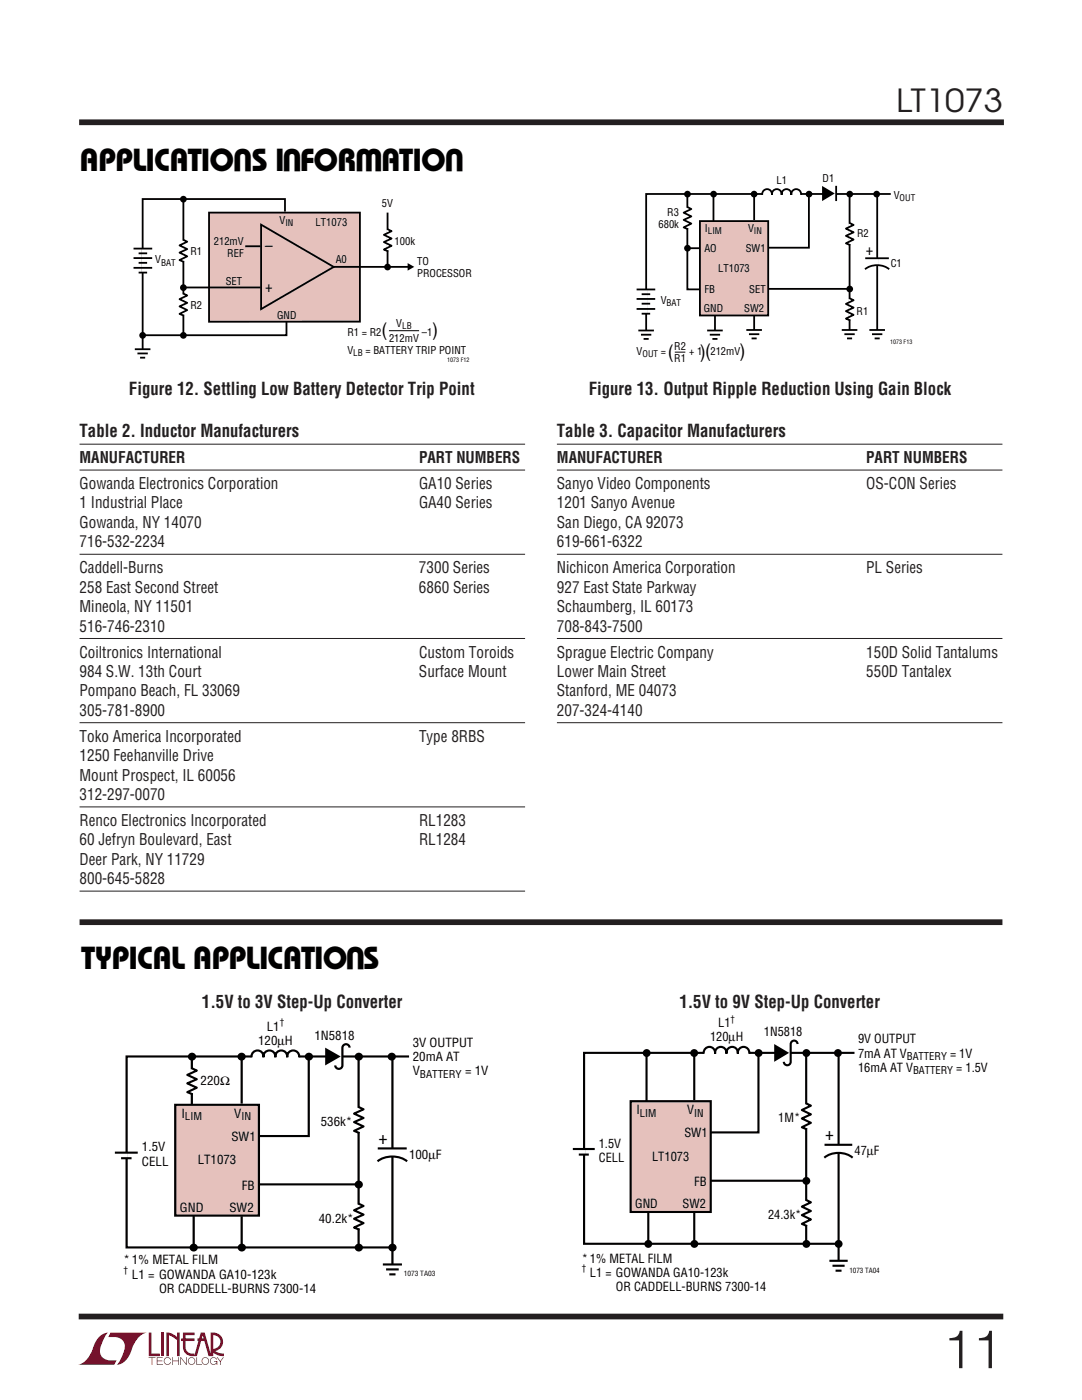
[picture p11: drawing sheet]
<svg xmlns="http://www.w3.org/2000/svg" width="216mm" height="279mm" viewBox="0 0 216 279" stroke-linecap="round" stroke-linejoin="round" font-family="sans-serif">
<path d="M15.8 24.4h184.5M15.7 262.7h184.5" fill="none" stroke="#231f20" stroke-width="1.1" stroke-linecap="butt"/>
<g fill="#900126">
<path d="M29.7 265.9h.5v4.2h1.7v.5h-2.2z"/>
<path d="M20.1 266.6l.5-.4 1-.2a5.3 5.3 0 0 0-1.6 4.2 2.67 2.67 0 0 0 3.3 1.3l-.5 .9h-7.2a5.1 5.1 0 0 0 3.2-4l.3-.7z"/>
<path d="M22.1 266h7.2a5.1 5.1 0 0 0-3.2 3.9 3.4 3.4 0 0 1-2.8 2.5 5.3 5.3 0 0 0 1.5-4.3 2.67 2.67 0 0 0-3.2-1.3z"/>
<path d="M32.3 265.9h.5v4.7h-.5z"/>
<path d="M33.2 265.9l1.1 .2 1 .7v-.9h.6v4.7h-.6v-3.1l-.9-.7-.7-.3v4.1h-.5z"/>
<path d="M29.7 270.9h1.3v.1h-.6v1.4h-.1v-1.4h-.6z"/>
<path d="M31.3 270.9h1.1v.1h-1v.5h1v.2h-1v.6h1.1v.1h-1.2z"/>
<path d="M34.4 270.9h.1v.6h1.1v-.6h.1v1.5h-.1v-.7h-1.1v.7h-.1z"/>
<path d="M36 270.9h.1l1 1.3v-1.3h.2v1.5h-.2l-1-1.4v1.4h-.1z"/>
<path d="M39.2 270.9h.1v1.4h1v.1h-1.1z"/>
<path d="M43.3 270.9h.1l.6 .7 .5-.7h.2l-.7 .9v.6h-.1v-.7z"/>
<path d="M36.5 265.9h2.3v.6h-1.8v.6h1.8v.5h-1.8v1.3a1.37 1.37 0 0 0 1.8 1.2v.5l1.3-4.7h.7l1.2 4.3v-4.3a1.91 1.91 0 0 1 2.4 1.4 1.91 1.91 0 0 1-1.5 2.3l.8 .4 1 .1v.5h-.4a3.5 3.5 0 0 1-1.9-.7v-.7a1.39 1.39 0 0 0 1.6-1.3 1.39 1.39 0 0 0-1.5-1.4v4.1h-.9l-.8-3h-1.4v-.5h1.2l-.1-.6-1.2 4.2a2.13 2.13 0 0 1-2.7-1.4l-.1-1.7h-.3v-.5h.3z"/>
<path d="M37.7 271.1a.75 .75 0 0 1 1.2 .1 .75 .75 0 0 1-.4 1.1 .75 .75 0 0 1-1-.7h.1a.61 .61 0 0 0 .9 .6 .61 .61 0 0 0 .2-1 .61 .61 0 0 0-1 .2l-.1 .2h-.1z"/>
<path d="M40.4 271.1a.75 .75 0 0 1 1.2 .1 .75 .75 0 0 1-.4 1.1 .75 .75 0 0 1-1-.7h.2a.61 .61 0 0 0 .8 .6 .61 .61 0 0 0 .2-1 .61 .61 0 0 0-1 .2v.2h-.2z"/>
<path d="M42.1 271.1a.74 .74 0 0 1 1.2 .2h-.1a.61 .61 0 0 0-1-.1 .61 .61 0 0 0 .1 .9 .61 .61 0 0 0 .9-.3h-.5v-.2h.7v.8h-.2v-.3a.76 .76 0 0 1-1.1 .1 .76 .76 0 0 1 0-1.1z"/>
<path d="M32.9 271.1a.74 .74 0 0 1 1.2 .3h-.1a.61 .61 0 0 0-.9-.3 .61 .61 0 0 0-.1 1 .61 .61 0 0 0 1-.3h.1a.75 .75 0 0 1-1.1 .5 .75 .75 0 0 1-.1-1.2z"/>
</g>
<path d="M15.9 88.6h88.9M15.9 93.8h88.9M111.1 88.6h88.9M111.1 93.8h88.9M15.9 110.6h88.9M111.1 110.6h88.9M15.9 127.4h88.9M111.1 127.4h88.9M15.9 144.2h88.9M111.1 144.2h88.9M15.9 161h88.9M15.9 177.8h88.9" fill="none" stroke="#231f20" stroke-width=".2"/>
<path d="M15.9 184h184.1" fill="none" stroke="#231f20" stroke-width="1.1" stroke-linecap="butt"/>
<g fill="#000">
<circle cx="38.3" cy="210.9" r=".8"/>
<circle cx="48.2" cy="210.9" r=".8"/>
<circle cx="61.7" cy="210.9" r=".8"/>
<circle cx="71.6" cy="210.9" r=".8"/>
<circle cx="78.2" cy="210.9" r=".8"/>
<circle cx="71.6" cy="236.4" r=".8"/>
<circle cx="38.7" cy="249" r=".8"/>
<circle cx="48.3" cy="249" r=".8"/>
<circle cx="71.6" cy="249" r=".8"/>
<circle cx="78.3" cy="249" r=".8"/>
</g>
<path d="M35 220.5h16.7v22.1h-16.7z" fill="#e5c1bc"/>
<g fill="none" stroke="#000" stroke-width=".43">
<path d="M38.2 213.2l1.1 .5-1.9 .8 1.9 .9-1.9 .8 1.9 .9-1.9 .9 1 .4M38.3 211.1v9.4M48.2 210.8v9.5M50.2 211a1.2 1.2 0 0 1 1.2-1.4 1.2 1.2 0 0 1 1.2 1.4 1.2 1.2 0 0 1 1.2-1.4 1.2 1.2 0 0 1 1.1 1.4 1.2 1.2 0 0 1 1.2-1.4 1.2 1.2 0 0 1 1.2 1.4 1.2 1.2 0 0 1 1.2-1.4 1.2 1.2 0 0 1 1.2 1.4M61.6 210.8v15.9h-9.9M69.8 209.1a.72 .72 0 0 0-.8-.7 .72 .72 0 0 0-.7 .7v3.5a.72 .72 0 0 1-.7 .7 .72 .72 0 0 1-.7-.7M71.6 210.8v38.2M78.3 210.8v41.6M81.6 210.8h-56.3v38.2h53M22.9 230h4.6M24.2 231.1h2M35 220.5h16.7v22.1h-16.7z"/>
<path d="M51.7 236.4h19.9M71.5 220.9l1 .5-1.8 .8 1.8 .9-1.8 .8 1.8 .9-1.8 .9 1 .4M75.3 231.8a5 5 0 0 1 5.9 0M75.4 229.2h5.8M38.6 242.6v6.5M48.2 242.7v6.3M71.5 240.2l1 .5-1.8 .8 1.8 .9-1.8 .8 1.8 .9-1.8 .9 1 .4M76.4 252.4h3.8M77 253.3h2.6M77.7 254.3h1.2"/>
</g>
<path d="M38.3 213.4v4.8M50.2 210.8h9.4M66 210.8h2.3M71.6 221.1v4.8M78.3 229.2v1.6M71.6 240.4v4.8" fill="none" stroke="#fff" stroke-width=".72" stroke-linecap="butt"/>
<path d="M78.3 252.4v2.2" fill="none" stroke="#fff" stroke-width=".99" stroke-linecap="butt"/>
<path d="M25.2 230.1v1" fill="none" stroke="#fff" stroke-width=".63" stroke-linecap="butt"/>
<g fill="#000">
<path d="M64.9 209.1l3.1 1.7-3.1 1.8z"/>
<circle cx="129" cy="210.2" r=".79"/>
<circle cx="138.5" cy="210.2" r=".79"/>
<circle cx="151.4" cy="210.2" r=".79"/>
<circle cx="160.9" cy="210.2" r=".79"/>
<circle cx="167.2" cy="210.2" r=".79"/>
<circle cx="160.9" cy="235.7" r=".79"/>
<circle cx="129.4" cy="248.3" r=".79"/>
<circle cx="138.6" cy="248.3" r=".79"/>
<circle cx="160.9" cy="248.2" r=".79"/>
<circle cx="167.3" cy="248.3" r=".79"/>
</g>
<path d="M125.8 219.8h16v22.1h-16z" fill="#e5c1bc"/>
<g fill="none" stroke="#000" stroke-width=".42">
<path d="M125.8 219.8h16v22.1h-16zM129 210.4v9.4M138.5 210.1v9.4M140.4 210.3a1.16 1.16 0 0 1 1.2-1.4 1.16 1.16 0 0 1 1.1 1.4 1.15 1.15 0 0 1 1.1-1.4 1.15 1.15 0 0 1 1.2 1.4 1.15 1.15 0 0 1 1.1-1.4 1.15 1.15 0 0 1 1.1 1.4 1.16 1.16 0 0 1 1.2-1.4 1.16 1.16 0 0 1 1.1 1.4M151.3 210.1v15.9h-9.5M159.1 208.4a.69 .69 0 0 0-.7-.7 .69 .69 0 0 0-.6 .7v3.5a.69 .69 0 0 1-.7 .7 .69 .69 0 0 1-.7-.7M160.9 210.1v38.1M167.3 210.1v41.5M170.5 210.1h-54v38.1h50.8M114.3 229.3h4.4M115.5 230.4h2M141.8 235.6h19.1"/>
<path d="M160.8 220.2l1 .5-1.8 .8 1.8 .9-1.8 .8 1.8 .9-1.8 .9 1 .4M160.8 239.5l1 .5-1.8 .8 1.8 .9-1.8 .8 1.8 .9-1.8 .9 1 .4M164.5 231a4.7 4.7 0 0 1 5.6 0M164.5 228.5h5.6M129.4 241.9v6.4M138.5 242v6.2M165.5 251.6h3.6M166.1 252.6h2.4M166.7 253.6h1.2"/>
</g>
<path d="M140.5 210.1h8.9M155.5 210.1h2.2M160.9 220.4v4.8M160.9 239.7v4.8M167.3 228.5v1.6" fill="none" stroke="#fff" stroke-width=".71" stroke-linecap="butt"/>
<path d="M167.3 251.6v2.3" fill="none" stroke="#fff" stroke-width=".97" stroke-linecap="butt"/>
<path d="M116.5 229.3v1.1" fill="none" stroke="#fff" stroke-width=".62" stroke-linecap="butt"/>
<g fill="#000">
<path d="M154.5 208.4l3 1.7-3 1.8z"/>
<circle cx="137.2" cy="38.7" r=".67"/>
<circle cx="142.4" cy="38.7" r=".67"/>
<circle cx="150.5" cy="38.7" r=".67"/>
<circle cx="161.4" cy="38.7" r=".67"/>
<circle cx="169.6" cy="38.7" r=".67"/>
<circle cx="174.9" cy="38.7" r=".67"/>
<circle cx="137.2" cy="49.5" r=".67"/>
<circle cx="169.6" cy="57.7" r=".67"/>
</g>
<path d="M139.7 44.1h13.6v18.9h-13.6z" fill="#e5c1bc"/>
<g fill="none" stroke="#000" stroke-width=".36">
<path d="M137.2 38.7v19.1h2.5M142.4 38.9v5.2M150.5 38.7v5.2M152.1 38.9a.99 .99 0 0 1 1-1.2 .99 .99 0 0 1 .9 1.2 .98 .98 0 0 1 1-1.2 .98 .98 0 0 1 1 1.2 .98 .98 0 0 1 .9-1.2 .98 .98 0 0 1 1 1.2 .99 .99 0 0 1 1-1.2 .99 .99 0 0 1 .9 1.2M161.4 38.7v10.7h-8.1M166.8 37.1v3M169.5 38.7v27.2M175 38.7v27.2M177.7 38.7h-48.8v27.2M127 57.8h3.7M127 59.7h3.7M128 58.7h1.7"/>
<path d="M137.1 41.3l.9 .4-1.6 .7 1.6 .8-1.6 .7 1.6 .7-1.6 .8 .9 .3M137.2 49.5h2.5M139.7 44.1h13.6v18.9h-13.6zM153.3 57.7h16.2M169.5 44.5l.8 .4-1.5 .7 1.5 .8-1.5 .7 1.5 .7-1.5 .8 .9 .3M169.5 59.5l.8 .4-1.5 .8 1.5 .7-1.5 .7 1.5 .7-1.5 .8 .9 .4M172.6 53.7a4 4 0 0 1 4.8 0M172.6 51.5h4.8M127 61.7h3.7M127.4 66h3.1M127.9 66.8h2.1M128 62.6h1.7"/>
<path d="M128 60.6h1.7M128.4 67.6h1M141.1 66h3.1M141.6 66.8h2.1M142.2 67.6h1M142.7 63v3M148.9 65.9h3.1M149.4 66.7h2.1M150 67.5h1M150.5 63.1v2.8M168 65.9h3.1M168.5 66.7h2"/>
<path d="M169 67.5h1M173.5 65.9h3.1M174 66.7h2.1M174.5 67.5h1"/>
</g>
<path d="M152.1 38.7h7.7M164.8 38.6h2M137.2 41.5v4.1M169.6 44.6v4.1M169.6 59.7v4.1M175 51.6v1.3" fill="none" stroke="#fff" stroke-width=".6" stroke-linecap="butt"/>
<path d="M164 37.1l2.6 1.5-2.6 1.5z" fill="#000"/>
<path d="M128.9 66v1.9M142.7 66v1.9M150.5 65.9v1.9M169.5 65.9v1.9M175 65.9v1.9" fill="none" stroke="#fff" stroke-width=".83" stroke-linecap="butt"/>
<path d="M128.9 57.8v4.8" fill="none" stroke="#fff" stroke-width=".53"/>
<path d="M134.6 70.3h2.2" fill="none" stroke="#000" stroke-width=".2"/>
<path d="M41.7 42.4h30.1v21.8h-30.1z" fill="#e5c1bc"/>
<path d="M41.7 42.4h30.1v21.8h-30.1z" fill="none" stroke="#000" stroke-width=".36"/>
<path d="M52.1 44.8l14.5 8.5-14.5 8.4z" fill="#e5c1bc" stroke="#000" stroke-width=".36"/>
<g fill="none" stroke="#000" stroke-width=".36">
<path d="M36.6 39.7v27.1M26.6 49.6h3.8M26.6 51.5h3.8M26.6 53.5h3.8M27.7 50.6h1.7M27.7 52.5h1.7M27.7 54.4h1.7M36.5 47.8l.9 .4-1.6 .8 1.6 .7-1.6 .7 1.6 .8-1.6 .7 .9 .4M36.5 58.6l.9 .4-1.6 .7 1.6 .7-1.6 .7 1.6 .8-1.6 .7 .9 .4M36.6 57.4h15.4M48.9 49.1h3.1M56.9 42.2v-2.5h-28.4v30"/>
<path d="M66.3 53.3h15.3M77.3 45.7l.8 .4-1.5 .8 1.5 .7-1.5 .7 1.5 .7-1.5 .8 .9 .4M77.3 42.4v10.9M26.9 69.7h3.1M27.4 70.5h2.1M28 71.4h1M57.2 64.2v2.7h-28.7"/>
</g>
<g fill="#000">
<path d="M81.3 52.5l1.4 .8-1.4 .7z"/>
<circle cx="36.6" cy="39.8" r=".67"/>
<circle cx="36.6" cy="57.4" r=".67"/>
<circle cx="77.3" cy="53.3" r=".67"/>
<circle cx="28.5" cy="66.9" r=".67"/>
<circle cx="36.6" cy="66.9" r=".67"/>
</g>
<path d="M28.5 69.7v1.9" fill="none" stroke="#fff" stroke-width=".83" stroke-linecap="butt"/>
<path d="M36.6 48v4.1M36.6 58.7v4.1M77.4 45.9v4.1" fill="none" stroke="#fff" stroke-width=".6" stroke-linecap="butt"/>
<path d="M28.5 49.6v4.8" fill="none" stroke="#fff" stroke-width=".53"/>
<path d="M77.6 66h6" fill="none" stroke="#000" stroke-width=".2"/>
<text font-size="10.6" fill="#231f20" x="188.2" y="273">11</text>
<g font-size="6.4">
<text x="50.4" y="29.8" transform="rotate(-180 50.4 29.8)">U</text>
<text x="60.2" y="29.8" transform="rotate(-180 60.2 29.8)">U</text>
<text x="76.5" y="29.8" transform="rotate(-180 76.5 29.8)">W</text>
<text x="92.6" y="29.8" transform="rotate(-180 92.6 29.8)">U</text>
<text x="15.9" y="34.2">APPLICATIO S I FOR</text>
<text x="76" y="34.2">ATIO</text>
<text x="72.9" y="189" transform="rotate(-180 72.9 189)">U</text>
<text x="16.2" y="193.4">TYPICAL APPLICATIO S</text>
</g>
<text font-size="6.3" fill="#231f20" x="178.8" y="22.4">LT1073</text>
<g font-size="3.6">
<text x="76.1" y="67">(</text>
<text x="86.3" y="67">)</text>
<text x="133.2" y="71.4">(</text>
<text x="139.6" y="71.4">)(</text>
<text x="147.6" y="71.3">)</text>
</g>
<g font-size="3.5" fill="#231f20">
<text x="25.7" y="78.8">Figure 12. Settling Low Battery Detector Trip Point</text>
<text x="117.5" y="78.8">Figure 13. Output Ripple Reduction Using Gain Block</text>
<text x="15.9" y="87.2">Table 2. Inductor Manufacturers</text>
<text x="111.1" y="87.2">Table 3. Capacitor Manufacturers</text>
<text x="40.3" y="201.2">1.5V to 3V Step-Up Converter</text>
<text x="135.6" y="201.2">1.5V to 9V Step-Up Converter</text>
</g>
<g font-size="3.5">
<text x="164.7" y="227.6">+</text>
<text x="75.5" y="228.3">+</text>
</g>
<g font-size="3.2" fill="#231f20">
<text x="15.9" y="92.4">MANUFACTURER</text>
<text x="83.6" y="92.4">PART NUMBERS</text>
<text x="111.1" y="92.4">MANUFACTURER</text>
<text x="172.8" y="92.4">PART NUMBERS</text>
<text x="15.9" y="97.6">Gowanda Electronics Corporation</text>
<text x="15.9" y="101.5">1 Industrial Place</text>
<text x="83.6" y="101.5">GA40 Series</text>
<text x="83.6" y="97.6">GA10 Series</text>
<text x="111.1" y="97.6">Sanyo Video Components</text>
<text x="111.1" y="101.5">1201 Sanyo Avenue</text>
<text x="172.9" y="97.6">OS-CON Series</text>
<text x="15.9" y="105.4">Gowanda, NY 14070</text>
<text x="111.1" y="105.4">San Diego, CA 92073</text>
<text x="15.9" y="109.2">716-532-2234</text>
<text x="111.1" y="109.2">619-661-6322</text>
<text x="15.9" y="114.4">Caddell-Burns</text>
<text x="15.9" y="118.3">258 East Second Street</text>
<text x="83.6" y="118.3">6860 Series</text>
<text x="83.6" y="114.4">7300 Series</text>
<text x="111.1" y="114.4">Nichicon America Corporation</text>
<text x="111.1" y="118.3">927 East State Parkway</text>
<text x="172.8" y="114.4">PL Series</text>
<text x="15.9" y="122.2">Mineola, NY 11501</text>
<text x="111.1" y="122.2">Schaumberg, IL 60173</text>
<text x="15.9" y="126.1">516-746-2310</text>
<text x="15.9" y="131.2">Coiltronics International</text>
<text x="83.6" y="131.2">Custom Toroids</text>
<text x="111.1" y="126.1">708-843-7500</text>
<text x="111.1" y="131.2">Sprague Electric Company</text>
<text x="172.8" y="131.2">150D Solid Tantalums</text>
<text x="15.9" y="135.1">984 S.W. 13th Court</text>
<text x="83.6" y="135.1">Surface Mount</text>
<text x="111.1" y="135.1">Lower Main Street</text>
<text x="172.8" y="135.1">550D Tantalex</text>
<text x="15.9" y="139">Pompano Beach, FL 33069</text>
<text x="15.9" y="142.9">305-781-8900</text>
<text x="111.1" y="139">Stanford, ME 04073</text>
<text x="111.1" y="142.9">207-324-4140</text>
<text x="15.9" y="148">Toko America Incorporated</text>
<text x="83.6" y="148">Type 8RBS</text>
<text x="15.9" y="151.9">1250 Feehanville Drive</text>
<text x="15.9" y="155.8">Mount Prospect, IL 60056</text>
<text x="15.9" y="159.7">312-297-0070</text>
<text x="15.9" y="164.8">Renco Electronics Incorporated</text>
<text x="83.6" y="164.8">RL1283</text>
<text x="15.9" y="168.7">60 Jefryn Boulevard, East</text>
<text x="15.9" y="172.6">Deer Park, NY 11729</text>
<text x="83.6" y="168.7">RL1284</text>
<text x="15.9" y="176.5">800-645-5828</text>
</g>
<g font-size="3">
<text x="52.9" y="50.2">–</text>
<text x="172.8" y="50.8">+</text>
<text x="52.9" y="58.3">+</text>
</g>
<g font-size="2.5">
<text x="51.5" y="208.5">120µH</text>
<text x="53.2" y="205.7">L1</text>
<text x="62.8" y="207.6">1N5818</text>
<text x="82.4" y="209">3V OUTPUT</text>
<text x="141.7" y="207.8">120µH</text>
<text x="143.3" y="204.9">L1</text>
<text x="152.4" y="206.8">1N5818</text>
<text x="171.2" y="208.2">9V OUTPUT</text>
<text x="82.4" y="211.8">20mA AT</text>
<text x="82.4" y="214.6">V</text>
<text x="92.8" y="214.6">= 1V</text>
<text x="171.2" y="213.9">16mA AT V</text>
<text x="171.2" y="211.1">7mA AT V</text>
<text x="189.6" y="211.1">= 1V</text>
<text x="190.8" y="213.9">= 1.5V</text>
<text x="40" y="216.5">220Ω</text>
<text x="36.2" y="223.1">I</text>
<text x="46.2" y="227.7">SW1</text>
<text x="46.8" y="223.1">V</text>
<text x="64" y="224.7">536k*</text>
<text x="127" y="222.4">I</text>
<text x="136.6" y="226.9">SW1</text>
<text x="137.1" y="222.4">V</text>
<text x="155.3" y="224">1M*</text>
<text x="28.3" y="229.8">1.5V</text>
<text x="28.3" y="232.6">CELL</text>
<text x="39.4" y="232.4">LT1073</text>
<text x="81.6" y="231.3">100µF</text>
<text x="119.5" y="229.1">1.5V</text>
<text x="119.5" y="231.9">CELL</text>
<text x="130.1" y="231.6">LT1073</text>
<text x="170.5" y="230.6">47µF</text>
<text x="48.2" y="237.4">FB</text>
<text x="138.5" y="236.7">FB</text>
<text x="35.9" y="241.9">GND</text>
<text x="45.8" y="241.9">SW2</text>
<text x="63.6" y="244">40.2k*</text>
<text x="126.7" y="241.2">GND</text>
<text x="136.2" y="241.2">SW2</text>
<text x="153.3" y="243.3">24.3k*</text>
<text x="116.1" y="252">*1% METAL FILM</text>
<text x="24.6" y="252.3">* 1% METAL FILM</text>
<text x="26.3" y="255.2">L1 = GOWANDA GA10-123k</text>
<text x="31.7" y="258">OR CADDELL-BURNS 7300-14</text>
<text x="117.7" y="254.8">L1 = GOWANDA GA10-123k</text>
<text x="122.9" y="257.6">OR CADDELL-BURNS 7300-14</text>
</g>
<g font-size="2.1">
<text x="76.2" y="41.3">5V</text>
<text x="154.9" y="36.7">L1</text>
<text x="164.1" y="36.4">D1</text>
<text x="178.3" y="39.6">V</text>
<text x="55.8" y="44.6">V</text>
<text x="63" y="45.1">LT1073</text>
<text x="131.4" y="45.4">680k</text>
<text x="133.1" y="43">R3</text>
<text x="140.7" y="46.3">I</text>
<text x="149.3" y="46.3">V</text>
<text x="171" y="47.2">R2</text>
<text x="31" y="52.6">V</text>
<text x="38" y="50.9">R1</text>
<text x="42.7" y="48.9">212mV</text>
<text x="45.4" y="51.4">REF</text>
<text x="67" y="52.6">A0</text>
<text x="78.7" y="48.8">100k</text>
<text x="83.3" y="53">TO</text>
<text x="140.6" y="50.3">AO</text>
<text x="148.8" y="50.2">SW1</text>
<text x="177.7" y="53.3">C1</text>
<text x="45.1" y="56.9">SET</text>
<text x="83.3" y="55.4">PROCESSOR</text>
<text x="140.6" y="58.6">FB</text>
<text x="143.3" y="54.2">LT1073</text>
<text x="149.5" y="58.6">SET</text>
<text x="38" y="61.6">R2</text>
<text x="55.3" y="63.7">GND</text>
<text x="79.1" y="65.2">V</text>
<text x="131.8" y="60.7">V</text>
<text x="140.4" y="62.4">GND</text>
<text x="148.5" y="62.4">SW2</text>
<text x="170.9" y="63">R1</text>
<text x="69.3" y="70.6">V</text>
<text x="69.3" y="67">R1 = R2</text>
<text x="72.9" y="70.6">= BATTERY TRIP POINT</text>
<text x="77.6" y="68.2">212mV</text>
<text x="84.2" y="67">–1</text>
<text x="127" y="70.9">V</text>
<text x="131.8" y="70.9">=</text>
<text x="134.5" y="69.9">R2</text>
<text x="137.5" y="70.9">+ 1</text>
<text x="141.8" y="70.9">212mV</text>
<text x="134.5" y="72.3">R1</text>
<text x="83.8" y="215.1">BATTERY</text>
<text x="181" y="211.6">BATTERY</text>
<text x="182.2" y="214.4">BATTERY</text>
<text x="36.9" y="223.6">LIM</text>
<text x="48.2" y="223.6">IN</text>
<text x="127.7" y="222.9">LIM</text>
<text x="138.5" y="222.9">IN</text>
</g>
<g font-size="1.8">
<text x="179.5" y="40.1">OUT</text>
<text x="57" y="45.1">IN</text>
<text x="141.2" y="46.8">LIM</text>
<text x="150.4" y="46.8">IN</text>
<text x="32.1" y="53">BAT</text>
<text x="80.2" y="65.6">LB</text>
<text x="133" y="61.1">BAT</text>
<text x="70.5" y="71.1">LB</text>
<text x="128.2" y="71.3">OUT</text>
<text x="145.8" y="203.9">†</text>
<text x="55.8" y="204.6">†</text>
<text x="24.6" y="254.1">†</text>
<text x="116.1" y="253.8">†</text>
</g>
<g font-size="1.4">
<text x="80.6" y="254.7">1073 TA03</text>
<text x="169.5" y="254">1073 TA04</text>
</g>
<g font-size="1.2">
<text x="177.6" y="68.7">1073 F13</text>
<text x="89.2" y="72.2">1073 F12</text>
</g>
</svg>
